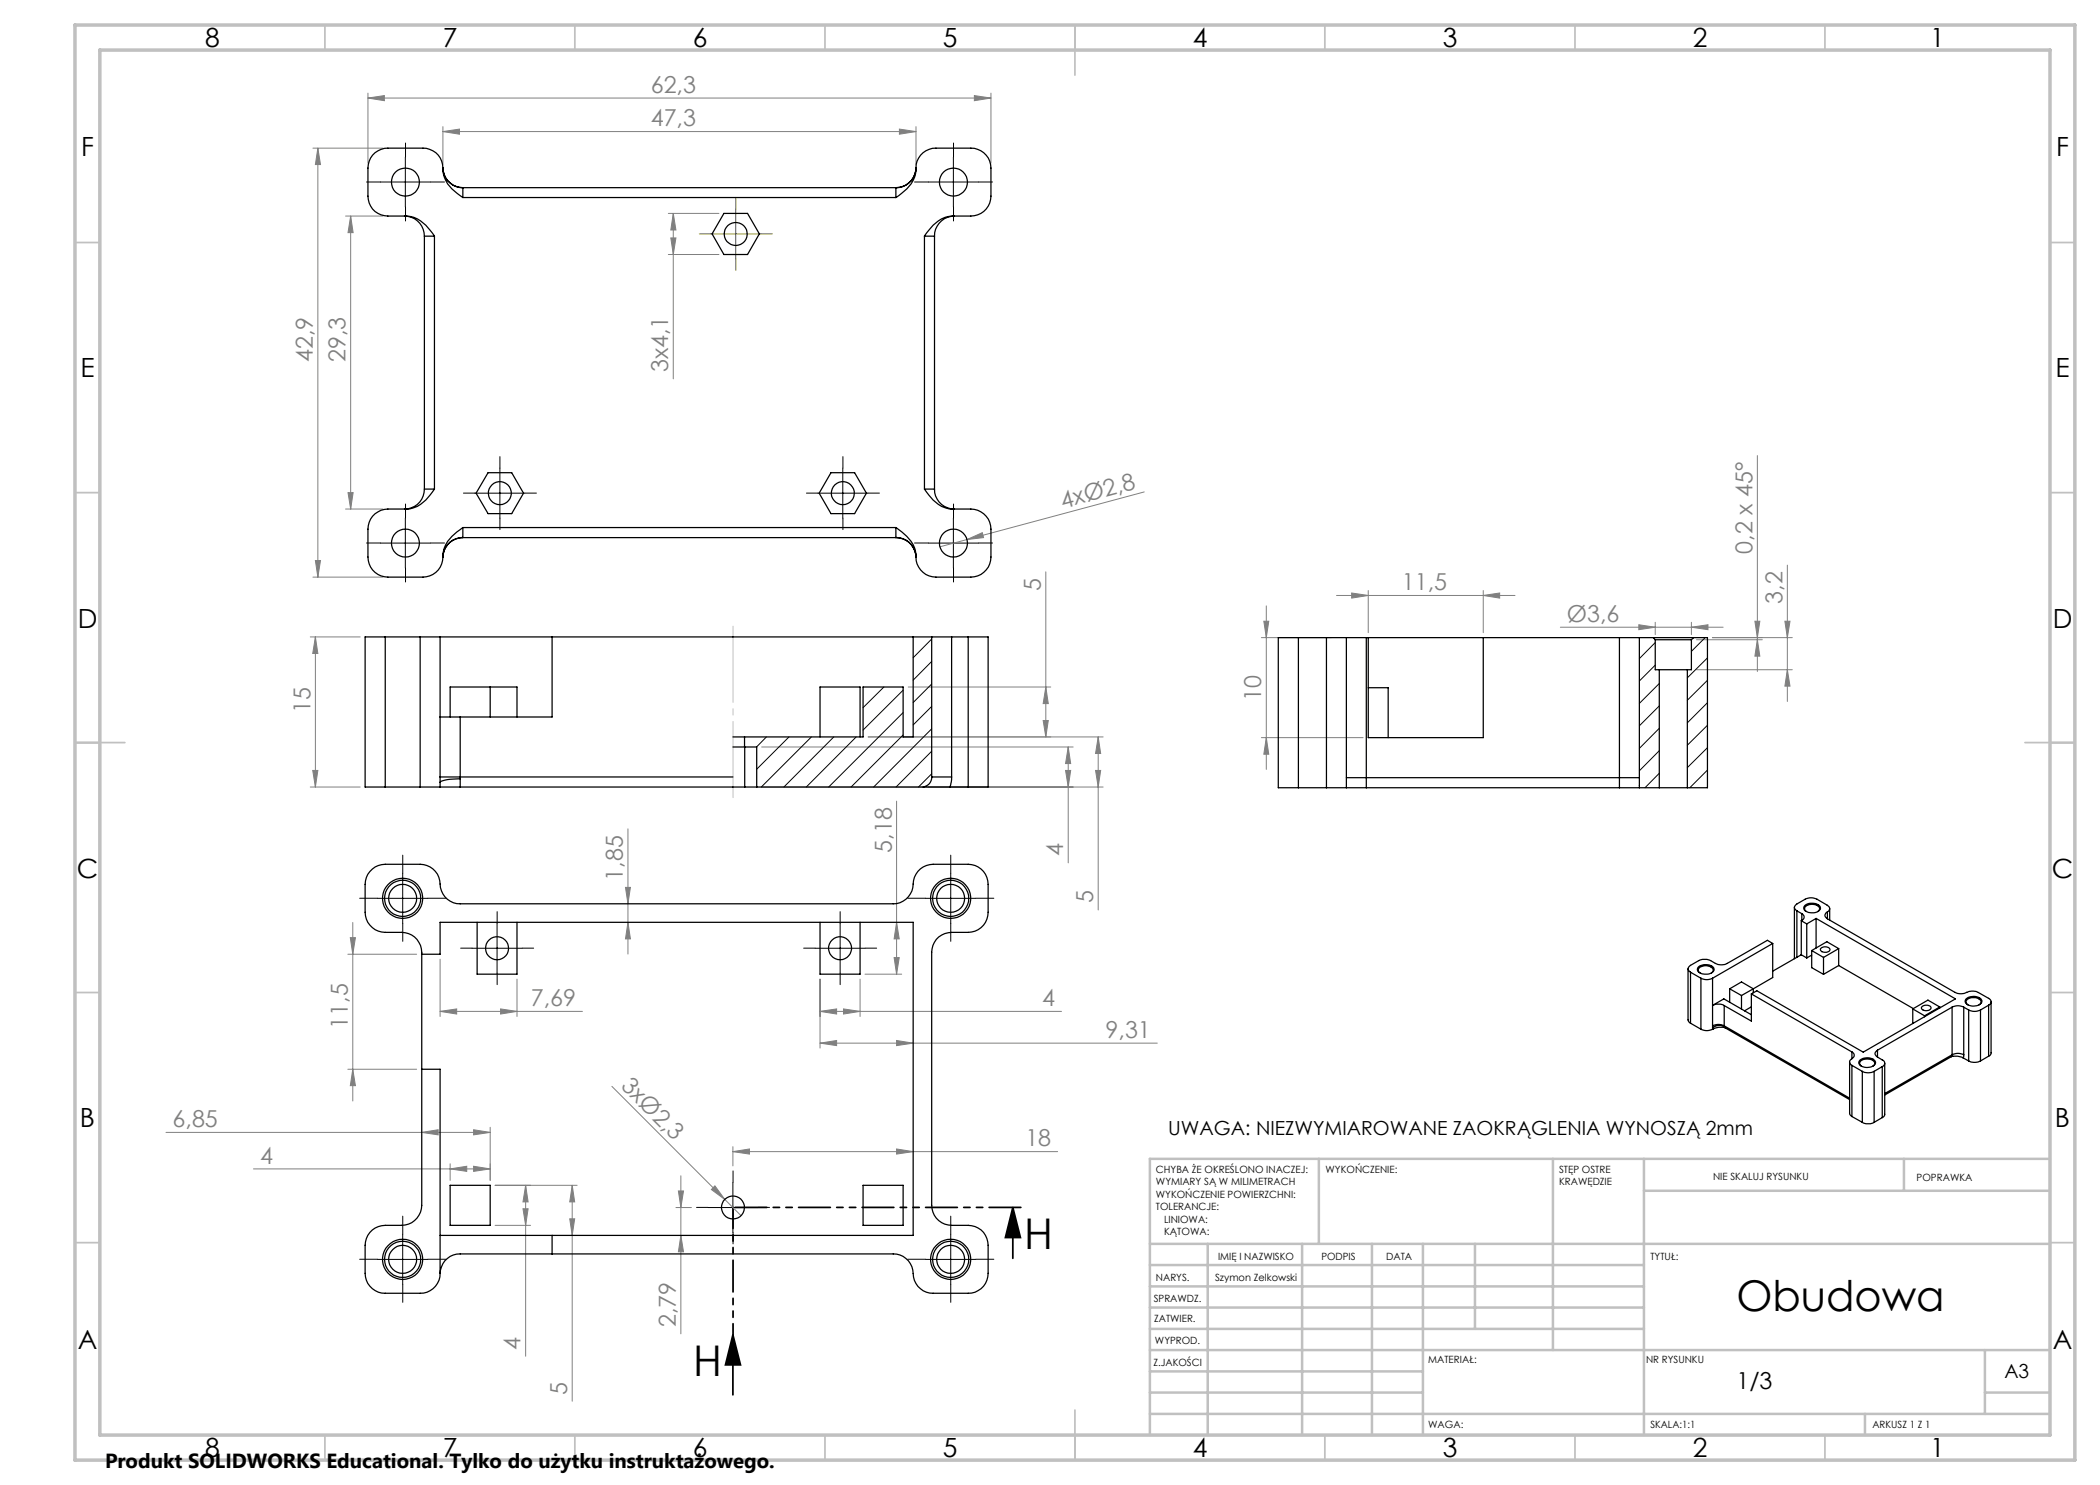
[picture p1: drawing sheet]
<svg xmlns="http://www.w3.org/2000/svg" width="420mm" height="297mm" viewBox="0 0 420 297" stroke-linecap="round" stroke-linejoin="round" font-family="sans-serif">
<path d="M202.6 241.5l1.5 6h-3zM202.6 241.5v10.2M146.6 267l1.5 6h-3zM146.6 267v12" fill="none" stroke="#000" stroke-width=".35"/>
<g fill="none" stroke="#808080" stroke-width=".2">
<path d="M73.6 19.6l3.3-.5v1zM73.6 18.6v14M73.6 19.6h124.6M194.9 19.1l3.3 .5-3.3 .5zM198.2 18.6v14M62.6 29.6h14M63.6 29.6l.5 3.3h-1zM63.6 29.6v85.8M88.6 26.3l3.3-.5v1zM88.6 25.3v7.6M88.6 26.3h94.6M179.9 25.8l3.3 .5-3.3 .5z"/>
<path d="M183.2 25.3v7.6M69.1 43.2h7.5M70.1 43.2l.5 3.3h-1zM70.1 43.2v58.6M133.7 42.7h10.1M133.7 50.9h10.1M134.2 47.6h1l-.5 3.3zM134.7 42.7v33.1M134.7 42.7l.5 3.3h-1zM69.6 98.5h1l-.5 3.3zM228.8 98.4l-40.8 11M351.5 91.1v43.2"/>
<path d="M62.6 115.4h14M63.1 112.1h1l-.5 3.3zM69.1 101.8h7.5M193.4 107.9l3.1-1.4 .2 1zM209.2 114.4v33M267.3 119.1h35.7M270.3 118.6l3.3 .5-3.3 .5zM273.6 118.1v8.4M296.7 119.1l3.2-.5v1zM296.7 118.1v8.4M357.5 113v27.3M62.1 127.4h9.9"/>
<path d="M63.1 127.4l.5 3.3h-1.1zM63.1 127.4v30M181.6 137.4h28.5M209.2 137.4l.5 3.3h-1.1zM252.3 127.5h14M252.8 124.2h1l-.5 3.3zM253.3 121.2v32.7M312.1 125.4h32.5M327.8 125l3.2 .4-3.2 .5zM331 124.5v2.4M338.3 125.4l3.3-.4v.9zM338.3 124.5v2.4"/>
<path d="M339.3 133.9h19.2M339.3 127.9h13.2M342.5 127.5h16M351 124.2h1l-.5 3.3zM351.5 127.9l.5 3.3h-1zM357 124.2h1l-.5 3.3zM357.5 133.9l.5 3.3h-1zM62.1 157.4h9.9M62.5 154.1h1.1l-.5 3.3zM152.3 157.4h68.3M152.3 149.4h62.3M173.6 147.4h47"/>
<path d="M208.6 144.1h1.1l-.5 3.3zM213.1 154.1h1l-.5 3.3zM213.6 149.4l.5 3.3h-1zM213.6 149.4v23.2M219.1 154.1h1l-.5 3.3zM219.6 147.4v34.6M219.6 147.4l.5 3.3h-1zM252.3 147.5h20.3M253.3 147.5l.5 3.3h-1zM125.1 177.5h1l-.5 3.3zM125.6 165.8v25M179.3 160.2v34.6"/>
<path d="M69.6 190.8h13.7M70.1 187.5h1l-.5 3.3zM70.6 184.5v35.7M88 191.8v11.5M103.4 195.8v7.5M125.6 184.5l.5 3.3h-1zM164 195.8v13.8M172 195.8v7.5M173 194.8h7.3M178.8 191.5h1l-.5 3.3zM179.3 184.5l.5 3.3h-1zM69.6 213.9h13.7"/>
<path d="M70.6 213.9l.5 3.2h-1zM88 202.3l3.3-.5v1zM88 202.3h28.5M100.1 201.8l3.3 .5-3.3 .5zM122.4 217.3l22.6 22.6M164 202.3l3.3-.5v1zM164 208.6l3.3-.5v1zM164 202.3h48.3M164 208.6h67.5M168.7 201.8l3.3 .5-3.3 .5zM179.3 208.1l3.3 .5-3.3 .5zM33.2 226.5h64.8"/>
<path d="M50.7 233.8h47.3M84.3 226.5l3.3-.5v1zM90 233.8l3.3-.5v1zM90 232.8v3.3M94.7 233.3l3.3 .5-3.3 .5zM94.7 226l3.3 .5-3.3 .5zM98 225.5v10.6M99 237.1h16.4M105.1 237.1l.5 3.3h-1zM105.1 237.1v34.1M114.4 237.1l.5 3.3h-1zM114.4 237.1v43.1"/>
<path d="M135.7 238.2h1l-.5 3.3zM136.2 235.2v31.6M143 237.2l2 2.7-2.7-2zM145 239.9l3.2 3.2M146.6 230.3l3.3-.5v1zM146.6 229.3v3.9M146.6 230.3h64.9M179.3 229.8l3.3 .5-3.3 .5zM99 245.1h7.1M104.6 241.8h1l-.5 3.3zM113.9 243.8h1l-.5 3.3zM135.2 241.5h3.1"/>
<path d="M136.2 247.1l.5 3.3h-1z"/>
</g>
<g fill="none" stroke="#000" stroke-width=".2" stroke-dasharray="15.2 1.3 1.3 1.3">
<path d="M76.1 36.4h-2.8M81.1 31.4v-2.8M86.1 36.4h2.8M185.7 36.4h-2.8M190.7 31.4v-2.8M195.7 36.4h2.8M81.1 41.4v2.8M190.7 41.4v2.8M95 98.6h-2.3M100 93.6v-2.3M105 98.6h2.3M163.6 98.6h-2.3"/>
<path d="M168.6 93.6v-2.3M173.6 98.6h2.3M76.1 108.6h-2.8M81.1 103.6v-2.8M81.1 113.6v2.8M86.1 108.6h2.8M100 103.6v2.3M168.6 103.6v2.3M185.7 108.6h-2.8M190.7 103.6v-2.8M190.7 113.6v2.8M195.7 108.6h2.8"/>
<path d="M75.5 179.7h-3.6M80.5 174.7v-3.7M85.5 179.7h3.7M185.1 179.7h-3.6M190.1 174.7v-3.7M195.1 179.7h3.7M80.5 184.7v3.6M94.4 189.6h-2.3M99.4 184.6v-2.3M99.4 194.6v2.3M104.4 189.6h2.3M163 189.6h-2.3"/>
<path d="M168 184.6v-2.3M168 194.6v2.3M173 189.6h2.3M190.1 184.7v3.6M146.6 236.5v-2.3M75.5 251.9h-3.6M80.5 246.9v-3.7M80.5 256.9v3.6M85.5 251.9h3.7M141.6 241.5h-2.3M146.6 246.5v2.3M151.6 241.5h2.3"/>
<path d="M185.1 251.9h-3.6M190.1 246.9v-3.7M190.1 256.9v3.6M195.1 251.9h3.7"/>
</g>
<g fill="none" stroke="#000" stroke-width=".2">
<path d="M76.1 36.4h10M81.1 31.4v10M185.7 36.4h10M190.7 31.4v10M95 98.6h10M100 93.6v10M163.6 98.6h10M168.6 93.6v10M76.1 108.6h10M81.1 103.6v10M185.7 108.6h10M190.7 103.6v10"/>
<path d="M75.5 179.7h10M80.5 174.7v10M185.1 179.7h10M190.1 174.7v10M94.4 189.6h10M99.4 184.6v10.1M163 189.6h10M168 184.6v10.1M146.6 236.5v10M75.5 251.9h10M80.5 246.9v10M141.6 241.5h10"/>
<path d="M185.1 251.9h10M190.1 246.9v10"/>
</g>
<path d="M146.6 241.5h58" fill="none" stroke="#000" stroke-width=".35" stroke-dasharray="6.3 1.3 1.3 1.3 1.3 1.3" stroke-dashoffset="-.4"/>
<path d="M146.6 241.5v27.4" fill="none" stroke="#000" stroke-width=".35" stroke-dasharray="6.3 1.3 1.3 1.3 1.3 1.3" stroke-dashoffset="2.1"/>
<path d="M142.2 46.8h-2.3M147.2 41.8v-2.3M147.2 51.8v2.3M152.2 46.8h2.3" fill="none" stroke="#808000" stroke-width=".2" stroke-dasharray="15.2 1.3 1.3 1.3"/>
<path d="M142.1 46.8h10.1M147.1 41.8v10" fill="none" stroke="#808000" stroke-width=".2"/>
<path d="M146.6 160.4v-36" fill="none" stroke="#c0c0c0" stroke-width=".2" stroke-dasharray="15.2 1.3 1.3 1.3" stroke-dashoffset="-.9"/>
<g fill="none" stroke="#c0c0c0" stroke-width=".35">
<path d="M65 5v5M115 5v5M165 5v5M215 5v10M265 5v5M315 5v5M365 5v5M15 48.5h5M410 48.5h5M15 98.5h5M410 98.5h5M15 148.5h10"/>
<path d="M405 148.5h10M15 198.5h5M410 198.5h5M15 248.5h5M410 248.5h5M65 287v5M115 287v5M165 287v5M215 282v10M265 287v5M315 287v5M365 287v5"/>
</g>
<g fill="none" stroke="#c0c0c0" stroke-width=".5">
<path d="M263.8 231.8v17M310.6 231.8v38.2M328.8 231.8v55.2M328.8 238.2h81.2M380.8 231.8v6.4M410 231.8h-180v55.2M230 248.8h180M230 257.3h98.8M230 253h98.8M241.5 248.8v38.2M260.4 248.8v38.2M274.4 248.8v38.2"/>
<path d="M284.6 248.8v38.2M295 248.8v17M230 265.8h98.8M230 261.5h98.8M230 278.5h54.6M230 274.3h54.6M230 270h180M397 278.5h13M397 270v12.8M230 282.8h180M373 282.8v4.2"/>
</g>
<path d="M15 5h400v287h-400zM20 10h390v277h-390z" fill="none" stroke="#c0c0c0" stroke-width=".7"/>
<path d="M202.6 241.5l1.5 6h-3zM146.6 267l1.5 6h-3z" fill="#000"/>
<g fill="#808080">
<path d="M143 237.2l2 2.7-2.7-2z"/>
<path d="M193.4 107.9l3.1-1.4 .2 1z"/>
<path d="M94.7 233.3l3.3 .5-3.3 .5zM90 233.8l3.3-.5v1z"/>
<path d="M100.1 201.8l3.3 .5-3.3 .5zM88 202.3l3.3-.5v1z"/>
<path d="M94.7 226l3.3 .5-3.3 .5zM84.3 226.5l3.3-.5v1z"/>
<path d="M73.6 19.6l3.3-.5v1zM194.9 19.1l3.3 .5-3.3 .5zM88.6 26.3l3.3-.5v1zM179.9 25.8l3.3 .5-3.3 .5zM164 202.3l3.3-.5v1zM168.7 201.8l3.3 .5-3.3 .5zM164 208.6l3.3-.5v1zM179.3 208.1l3.3 .5-3.3 .5zM146.6 230.3l3.3-.5v1zM179.3 229.8l3.3 .5-3.3 .5zM270.3 118.6l3.3 .5-3.3 .5zM296.7 119.1l3.2-.5v1zM327.8 125l3.2 .4-3.2 .5zM338.3 125.4l3.3-.4v.9z"/>
<path d="M357.5 133.9l.5 3.3h-1zM357 124.2h1l-.5 3.3zM219.1 154.1h1l-.5 3.3zM219.6 147.4l.5 3.3h-1zM213.1 154.1h1l-.5 3.3zM213.6 149.4l.5 3.3h-1z"/>
<path d="M63.6 29.6l.5 3.3h-1zM63.1 112.1h1l-.5 3.3zM105.1 237.1l.5 3.3h-1zM104.6 241.8h1l-.5 3.3zM114.4 237.1l.5 3.3h-1zM113.9 243.8h1l-.5 3.3zM135.7 238.2h1l-.5 3.3zM136.2 247.1l.5 3.3h-1z"/>
<path d="M70.1 43.2l.5 3.3h-1zM69.6 98.5h1l-.5 3.3zM70.1 187.5h1l-.5 3.3zM70.6 213.9l.5 3.2h-1zM125.1 177.5h1l-.5 3.3zM125.6 184.5l.5 3.3h-1zM179.3 184.5l.5 3.3h-1zM178.8 191.5h1l-.5 3.3zM252.8 124.2h1l-.5 3.3zM253.3 147.5l.5 3.3h-1zM351 124.2h1l-.5 3.3zM351.5 127.9l.5 3.3h-1zM63.1 127.4l.5 3.3h-1.1zM62.5 154.1h1.1l-.5 3.3zM209.2 137.4l.5 3.3h-1.1zM208.6 144.1h1.1l-.5 3.3z"/>
<path d="M134.7 42.7l.5 3.3h-1zM134.2 47.6h1l-.5 3.3z"/>
</g>
<g fill="none" stroke="#000" stroke-width=".25">
<path d="M88.6 33.6a3.9 3.9 0 0 0-4-4h-7a3.9 3.9 0 0 0-4 4v5.6a3.9 3.9 0 0 0 4 4h3.6a6 6 0 0 1 4.8 2.8l.9 1.2M88.6 33.6a6.4 6.4 0 0 0 3.4 5.5l.6 .4M88.6 33.6a4 4 0 0 0 4 4M88.6 33.6a4 4 0 0 0 4 3.9M92.6 37.6v1.9M92.6 39.5h86.6M92.6 37.5v.1M92.6 37.5h86.6M179.2 37.6v1.9M179.2 37.5v.1M183.2 33.6a5.7 5.7 0 0 1-2.8 5l-1.2 .9M183.2 33.6a3.9 3.9 0 0 1 4-4h7a4 4 0 0 1 4 4v5.6a4 4 0 0 1-4 4h-3.7a6 6 0 0 0-4.7 2.8l-.9 1.2"/>
<path d="M183.2 33.6a4 4 0 0 1-4 4M183.2 33.6a4 4 0 0 1-4 3.9M80.9 43.2a4 4 0 0 1 4 4M84.9 47.2h2M84.9 47.2v50.6M86.9 47.2v50.6M144.8 42.7h4.7l2.4 4.1-2.4 4.1h-4.7l-2.4-4.1zM184.9 47.2h2M184.9 47.2v50.6M186.9 47.2v50.6M190.9 43.2a4 4 0 0 0-4 4M84.9 97.8a3.9 3.9 0 0 1-4 4"/>
<path d="M84.9 97.8h2M86.9 97.8a8.2 8.2 0 0 1-4.9 4h-4.4a4 4 0 0 0-4 4v5.6a4 4 0 0 0 4 4h7a4 4 0 0 0 4-4M97.6 94.5h4.7l2.4 4.1-2.4 4.1h-4.7l-2.4-4.1zM166.2 94.5h4.7l2.4 4.1-2.4 4.1h-4.7l-2.4-4.1zM184.9 97.8a8.2 8.2 0 0 0 4.9 4h4.4a4.1 4.1 0 0 1 4 4v5.6a4.1 4.1 0 0 1-4 4h-7a4 4 0 0 1-4-4M184.9 97.8h2M186.9 97.8a3.9 3.9 0 0 0 4 4M92.6 105.5a8.3 8.3 0 0 0-3.9 4.9l-.1 1M92.6 105.5v2M92.6 107.5a4 4 0 0 0-4 3.9M92.6 107.5a4 4 0 0 0-4 4M92.6 105.5h86.6"/>
<path d="M92.6 107.5h.1M92.6 107.5h86.6M179.2 105.5l.6 .5a6.7 6.7 0 0 1 3.4 5.2v.2M179.2 107.5a4 4 0 0 1 4 3.9M179.2 105.5v2M179.2 107.5a4 4 0 0 1 4 4M179.2 107.5h.1M77 127.4h-4v30h4M77 127.4v30M77 127.4h7M84 127.4h4M84 127.4v30"/>
<path d="M88 127.4v30M88 127.4h98.3M98 137.4v6M110.4 127.4v16h-18.4M182.6 127.4v20h-2v-10h-8v10h-23.7M186.3 127.4h4M186.3 127.4v28M190.3 127.4h3.3M190.3 127.4v28M193.6 127.4h4v30h-4M193.6 127.4v30M259.7 127.5h-4v30h4"/>
<path d="M259.7 127.5v30M259.7 127.5h5.6M265.3 127.5h4M265.3 127.5v30M269.3 127.5h4M269.3 127.5v30M273.3 127.5h50.6M273.3 127.5v28M273.6 127.5v20h23.1v-20M273.6 137.5h4v10M323.9 127.5h4M323.9 127.5v28"/>
<path d="M327.9 127.5h2.8M327.9 127.5v30M330.7 127.5h8M330.7 127.5l.3 .4M331 127.9h7.3M331 127.9v6h.9M331.9 133.9h5.6M331.9 133.9v23.6M337.5 133.9v23.6M338.3 127.9v6h-.8M338.7 127.5h2.8v30h-4M338.7 127.5l-.4 .4"/>
<path d="M77 157.4h7M84 157.4h4M88 155.4h58.6M88 143.4h4M88 157.4h4M90 143.4v-6h13.4v6M92 155.7a8.8 8.8 0 0 0-3.9 .6l-.1 .2M92 155.7v1.7M92 143.4v12.3M146.6 149.4h2.3M146.6 147.4h2.3M148.9 147.4v2"/>
<path d="M148.9 149.4h2.4v8M148.9 149.4v8M164 147.4v-10h8v10M184.7 157.4h5.3M186.3 155.4a1.94 1.94 0 0 1-1.7 2h-92.6M186.3 155.4h4M190 157.4h3.6M190.3 155.4v1l-.3 1M259.7 157.5h5.6M265.3 157.5h4M269.3 155.5h4M269.3 157.5h4"/>
<path d="M273.3 155.5v2M273.3 157.5h50.6M273.3 155.5h50.6M323.9 155.5v2M323.9 155.5h4M323.9 157.5h4M327.9 157.5h4M331.9 157.5h5.6M84.3 190.8h3.7v-6.3h94.6v62.6h-94.6M95.4 184.5v10.3h8v-10.3M164 184.5v10.3h8v-10.3M337.6 193.8v10.2l.5 .6"/>
<path d="M338.1 194.4l2.1 1.2M338.1 194.4v10.2M339.7 193.4a2.35 2.35 0 0 1 3.1 .2 1.09 1.09 0 0 1-1.3 1.2 1.86 1.86 0 0 1-2-.8zM340 194.6a.73 .73 0 0 1-.3-.9 .73 .73 0 0 1 .8-.5 1.55 1.55 0 0 1 2.2 .9l-.4 .5M340.2 195.6a2.51 2.51 0 0 0 2.3 0M340.2 195.6v10.2M342.5 195.6v10.2M345.9 197.8l2.4-1.4 2.4 1.4M345.9 197.8l2.4 1.3M345.9 197.8v2.7M348.3 199.1v2.7M350.3 198.8l20.1 11.6"/>
<path d="M350.3 198.8v5.4l-5.5-3.1M350.7 197.8l-2.4 1.3M350.7 197.8v.7M354.5 188.7l-1-.6-8.1 4.6a2.58 2.58 0 0 1-2.3 0l-1-.6a2.92 2.92 0 0 0-2.3 0l-1.7 1a.72 .72 0 0 0-.5 .7 .72 .72 0 0 0 .5 .6M354.5 188.7v6.8l-3.8 2.3M354.5 188.7l-12 6.9M358.9 181.5v10.2M359.4 182.2a.72 .72 0 0 1-.5-.7 .72 .72 0 0 1 .5-.7l1.6-1a2.58 2.58 0 0 1 2.4 0l2 1.2a.71 .71 0 0 1 .5 .7 .71 .71 0 0 1-.4 .7M359.4 182.2l1 .5M359.4 182.2v9.2M360.3 184.1l1.1 .7M360.3 191l-5.8 3.2"/>
<path d="M360.3 191l1.1 .6M360.3 184.1v6.9M360.4 182.7a.72 .72 0 0 1 .4 .7 .72 .72 0 0 1-.4 .7M360.4 184.1h-.1M360.4 182.7v1.4M361 181.1a2.35 2.35 0 0 1 3 .2 1.09 1.09 0 0 1-1.2 1.3 1.86 1.86 0 0 1-2-.9zM361.3 182.3a.68 .68 0 0 1-.4-.7 .68 .68 0 0 1 .7-.6 1.76 1.76 0 0 1 2.3 .7l-.1 .4-.3 .2M361.4 184.8v6.8M362.3 191l-.9 .6M362.3 190.1v3.4l2.4 1.4M362.3 190.1l2.4 1.4M363.2 183.7l27.9 16.1-18.5 10.6-21.2-12.2-1.1 .6"/>
<path d="M363.2 183.7l-1.8 1.1M363.2 183.7v5.9M364.1 189.8a1.23 1.23 0 0 1 1.9 .1 1.1 1.1 0 0 1-1.9 0zM364.7 191.5v3.4M365.5 182.4a.72 .72 0 0 0-.5 .7 .72 .72 0 0 0 .5 .7l25.5 14.7a2.91 2.91 0 0 0 2.8-.2h1.4l2.5 1.4a.72 .72 0 0 1 .5 .7 .72 .72 0 0 1-.5 .6M365.5 182.4v1.3M365.9 181.7v2.3M367.7 193.1l-3 1.8M367.7 193.1l15 8.6M367.7 189.7v3.4M367.7 189.7l-2.3-1.4-3.1 1.8M367.7 189.7l-3 1.8"/>
<path d="M393.3 199.7a2.19 2.19 0 0 1 3.1 .4 1.64 1.64 0 0 1-2.2 1.1 .94 .94 0 0 1-.9-.4 .94 .94 0 0 1 0-1.1zM84.3 213.9h3.7v40.8a3.9 3.9 0 0 1-4 4h-7a4 4 0 0 1-4-4v-5.6a4 4 0 0 1 4-4h3.3a4.1 4.1 0 0 0 4-4v-50.6a4 4 0 0 0-4-4h-3.3a4.1 4.1 0 0 1-4-4v-5.6a4.1 4.1 0 0 1 4-4h7a4.2 4.2 0 0 1 4.1 4.6 4 4 0 0 0 3.9 3.3h86.6a4.2 4.2 0 0 0 4.1-4.7 4 4 0 0 1 3.9-3.2h7a4 4 0 0 1 4 4v5.6a4 4 0 0 1-4 4h-3.3a3.9 3.9 0 0 0-4 4v50.6a4 4 0 0 0 4 4h3.3a3.9 3.9 0 0 1 4 4v5.6a3.9 3.9 0 0 1-4 4h-7a4.1 4.1 0 0 1-4-4.7 4 4 0 0 0-4-3.2h-86.6a4 4 0 0 0-4 3.9M338.1 204.6l2.1 1.2M340.2 205.8a2.51 2.51 0 0 0 2.3 0M342.5 201.1a2.68 2.68 0 0 1 2.3 0M342.5 201.1h.1M342.5 205.2a2.51 2.51 0 0 1 2.3 0M342.5 201.1l2.3-1.3 5.5 3.1M342.6 205.8h-.1M344.8 201.1v4.1M344.8 205.2l.1 .1M344.8 205.2l25.1 14.4"/>
<path d="M344.9 205.3a2.21 2.21 0 0 0-2.4 .2l.1 .3M344.9 205.3l.1 .3M345 205.6a3.6 3.6 0 0 0-2.4 .2M345 205.6l24.9 14.3M350.3 201.4l-1.4 .8M369.9 212.4v10.3l.5 .6M370.4 211.7a.72 .72 0 0 0-.5 .7 .72 .72 0 0 0 .5 .7M370.4 210.4a.72 .72 0 0 1 .4 .7 .72 .72 0 0 1-.4 .6M370.4 213.1l2.1 1.2M370.4 210.4v1.3M370.4 213.1v10.2M372 212a2.19 2.19 0 0 1 3.1 .4 1.64 1.64 0 0 1-2.1 1.1 .98 .98 0 0 1-1.1-1.3z"/>
<path d="M372.3 213.3a.69 .69 0 0 1-.4-.8 .69 .69 0 0 1 .7-.6 1.81 1.81 0 0 1 2.3 .7v.3l-.4 .4M372.5 214.3a2.58 2.58 0 0 0 2.3 0M372.5 214.3v10.2M374.8 214.3v10.2M375.5 210a.72 .72 0 0 0-.5 .7 .72 .72 0 0 0 .5 .7M375.5 211.4l.9 .6a.7 .7 0 0 1 .6 .7 .7 .7 0 0 1-.6 .6M375.5 210v1.4M376.4 213.3l-1.6 1M376.4 213.3v10.2M376.9 212.7v10.3l-.1 .3-.4 .2M382.6 201.8l2.3 1.4M382.6 201.8v2.9"/>
<path d="M384.3 201.4a1.23 1.23 0 0 1 1.9 .2 1.1 1.1 0 0 1-1.9-.1zM384.9 203.2v.2M387.9 201.4v.2M387.9 201.4l-2.3-1.4-3 1.8M387.9 201.4l-3 1.8M390.2 211.3a3.5 3.5 0 0 1 2.4 .3M390.2 211.3l-13.3 7.7M390.4 201.4a2.51 2.51 0 0 1 2.3 0M390.4 211a2.51 2.51 0 0 1 2.3 0M390.4 211l-.2 .3M390.4 201.4l-14.9 8.6M390.4 201.4v9.6"/>
<path d="M390.4 211l-13.5 7.7M392.6 211.6l1.1 .6M392.7 211l-.1 .6M392.7 201.4l1 .6M392.7 201.4v9.6M393.6 201a.69 .69 0 0 1-.4-.8 .69 .69 0 0 1 .6-.5 1.81 1.81 0 0 1 2.4 .6v.3l-.4 .4M393.7 202a2.58 2.58 0 0 0 2.4 0M393.7 212.2a2.58 2.58 0 0 0 2.4 0M393.7 202v10.2M396.1 202v10.2M397.7 201l-1.6 1M397.7 201v10.2"/>
<path d="M397.7 211.2l-1.6 1M398.2 200.4v10.2l-.1 .4-.4 .2M90 237.1h8v8h-8zM172.6 237.1h8v8h-8zM370.4 223.3l2.1 1.2M372.5 224.5a2.58 2.58 0 0 0 2.3 0M376.4 223.5l-1.6 1M110.4 247.1v3.7"/>
<circle cx="81.1" cy="36.4" r="2.81"/>
<circle cx="190.7" cy="36.4" r="2.8"/>
<circle cx="147.1" cy="46.8" r="2.31"/>
<circle cx="100" cy="98.6" r="2.3"/>
<circle cx="168.6" cy="98.6" r="2.29"/>
<circle cx="81.1" cy="108.6" r="2.79"/>
<circle cx="190.7" cy="108.6" r="2.8"/>
<circle cx="80.5" cy="179.7" r="2.8"/>
<circle cx="80.5" cy="179.7" r="4"/>
<circle cx="80.5" cy="179.7" r="3.6"/>
<circle cx="190.1" cy="179.6" r="3.6"/>
<circle cx="190.1" cy="179.7" r="4"/>
<circle cx="190.1" cy="179.7" r="2.79"/>
<circle cx="99.4" cy="189.6" r="2.31"/>
<circle cx="168" cy="189.6" r="2.29"/>
<circle cx="80.5" cy="251.9" r="4"/>
<circle cx="80.5" cy="251.9" r="2.8"/>
<circle cx="80.5" cy="251.9" r="3.6"/>
<circle cx="146.6" cy="241.5" r="2.31"/>
<circle cx="190.1" cy="251.9" r="2.81"/>
<circle cx="190.1" cy="251.9" r="4"/>
<circle cx="190.1" cy="251.9" r="3.6"/>
</g>
<g fill="none" stroke="#000" stroke-width=".2">
<path d="M176.8 137.4l-4.2 4.1M180.6 138l-8 8M186.3 127.8l-3.7 3.7M186.3 132.3l-3.7 3.7M186.3 136.8l-3.7 3.7M331 128.5l-3.1 3.2M331 133l-3.1 3.2M331.9 136.7l-4 4M341 127.5l-2.7 2.8M341.5 131.6l-4 4M341.5 136.1l-4 3.9M153.3 147.4l-2 2"/>
<path d="M157.8 147.4l-6.5 6.4M162.3 147.4l-10 10M166.8 147.4l-10 10M171.2 147.4l-9.9 10M180.6 142.5l-14.9 14.9M180.6 147l-10.4 10.4M186.3 141.3l-3.7 3.7M186.3 145.8l-11.6 11.6M186.3 150.2l-7.1 7.2M186.3 154.8l-2.6 2.6M331.9 141.2l-4 4M331.9 145.7l-4 4"/>
<path d="M331.9 150.1l-4 4.1M331.9 154.7l-2.9 2.8M341.5 140.5l-4 4.1M341.5 145.1l-4 3.9M341.5 149.5l-4 4M341.5 154l-3.5 3.5"/>
</g>
<g font-size="8.5">
<text x="204.9" y="249.8">H</text>
<text x="347.3" y="262.3">Obudowa</text>
<text x="138.6" y="275.2">H</text>
</g>
<g font-size="5.3">
<text x="41" y="9.5">8</text>
<text x="88.5" y="9.5">7</text>
<text x="138.5" y="9.5">6</text>
<text x="188.5" y="9.5">5</text>
<text x="238.5" y="9.5">4</text>
<text x="288.5" y="9.5">3</text>
<text x="338.5" y="9.5">2</text>
<text x="386" y="9.5">1</text>
<text x="16.2" y="31.2">F</text>
<text x="411.2" y="31.2">F</text>
<text x="16.1" y="75.5">E</text>
<text x="411.1" y="75.5">E</text>
<text x="15.5" y="125.5">D</text>
<text x="410.5" y="125.5">D</text>
<text x="15.4" y="175.5">C</text>
<text x="410.4" y="175.5">C</text>
<text x="16" y="225.5">B</text>
<text x="411" y="225.5">B</text>
<text x="15.5" y="269.7">A</text>
<text x="410.5" y="269.7">A</text>
<text x="41" y="291.5">8</text>
<text x="88.5" y="291.5">7</text>
<text x="138.5" y="291.5">6</text>
<text x="188.5" y="291.5">5</text>
<text x="238.5" y="291.5">4</text>
<text x="288.5" y="291.5">3</text>
<text x="338.5" y="291.5">2</text>
<text x="386" y="291.5">1</text>
</g>
<g font-size="4.7" fill="#808080">
<text x="130.2" y="18.6">62,3</text>
<text x="130.2" y="25.3">47,3</text>
<text x="62.6" y="72.5" transform="rotate(-90 62.6 72.5)">42,9</text>
<text x="69.1" y="72.5" transform="rotate(-90 69.1 72.5)">29,3</text>
<text x="133.7" y="74.5" transform="rotate(-90 133.7 74.5)">3x4,1</text>
<text x="212.5" y="101.7" transform="rotate(-15 212.5 101.7)">4xØ2,8</text>
<text x="350.5" y="110.7" transform="rotate(-90 350.5 110.7)">0,2 x 45°</text>
<text x="208.2" y="118.2" transform="rotate(-90 208.2 118.2)">5</text>
<text x="280.4" y="118.1">11,5</text>
<text x="313.4" y="124.4">Ø3,6</text>
<text x="356.5" y="120.8" transform="rotate(-90 356.5 120.8)">3,2</text>
<text x="62.1" y="142.5" transform="rotate(-90 62.1 142.5)">15</text>
<text x="252.3" y="140.1" transform="rotate(-90 252.3 140.1)">10</text>
<text x="178.3" y="170.5" transform="rotate(-90 178.3 170.5)">5,18</text>
<text x="212.6" y="171.3" transform="rotate(-90 212.6 171.3)">4</text>
<text x="124.6" y="176.1" transform="rotate(-90 124.6 176.1)">1,85</text>
<text x="218.6" y="180.7" transform="rotate(-90 218.6 180.7)">5</text>
<text x="106.2" y="201.3">7,69</text>
<text x="208.5" y="201.3">4</text>
<text x="69.6" y="205.8" transform="rotate(-90 69.6 205.8)">11,5</text>
<text x="221.1" y="207.6">9,31</text>
<text x="124" y="217.5" transform="rotate(45 124 217.5)">3xØ2,3</text>
<text x="34.5" y="225.4">6,85</text>
<text x="52" y="232.7">4</text>
<text x="205.1" y="229.3">18</text>
<text x="104.1" y="269.9" transform="rotate(-90 104.1 269.9)">4</text>
<text x="135.2" y="265.4" transform="rotate(-90 135.2 265.4)">2,79</text>
<text x="113.4" y="278.9" transform="rotate(-90 113.4 278.9)">5</text>
</g>
<text font-size="4.7" x="347.3" y="277.9">1/3</text>
<text font-size="4.1" x="21" y="293.7">Produkt SOLIDWORKS Educational. Tylko do użytku instruktażowego.</text>
<g font-size="3.9">
<text x="233.7" y="226.9">UWAGA: NIEZWYMIAROWANE ZAOKRĄGLENIA WYNOSZĄ 2mm</text>
<text x="400.9" y="275.5">A3</text>
</g>
<g font-size="2">
<text x="231.2" y="234.6">CHYBA ŻE OKREŚLONO INACZEJ:</text>
<text x="231.2" y="237.1">WYMIARY SĄ W MILIMETRACH</text>
<text x="231.2" y="239.6">WYKOŃCZENIE POWIERZCHNI:</text>
<text x="265.1" y="234.6">WYKOŃCZENIE:</text>
<text x="311.8" y="234.6">STĘP OSTRE</text>
<text x="311.8" y="237.1">KRAWĘDZIE</text>
<text x="342.6" y="236">NIE SKALUJ RYSUNKU</text>
<text x="383.3" y="236.2">POPRAWKA</text>
<text x="231.2" y="242.1">TOLERANCJE:</text>
<text x="232.8" y="244.6">LINIOWA:</text>
<text x="232.8" y="247.1">KĄTOWA:</text>
<text x="243.6" y="251.9">IMIĘ I NAZWISKO</text>
<text x="264.3" y="251.9">PODPIS</text>
<text x="277.2" y="251.9">DATA</text>
<text x="330.1" y="251.9">TYTUŁ:</text>
<text x="231.2" y="256.1">NARYS.</text>
<text x="243" y="256.1">Szymon Zelkowski</text>
<text x="230.7" y="260.3">SPRAWDZ.</text>
<text x="230.8" y="264.4">ZATWIER.</text>
<text x="231" y="268.8">WYPROD.</text>
<text x="230.7" y="273.1">Z.JAKOŚCI</text>
<text x="285.6" y="272.5">MATERIAŁ:</text>
<text x="329.2" y="272.7">NR RYSUNKU</text>
<text x="285.6" y="285.5">WAGA:</text>
<text x="330.1" y="285.6">SKALA:1:1</text>
<text x="374.5" y="285.6">ARKUSZ 1 Z 1</text>
</g>
</svg>
